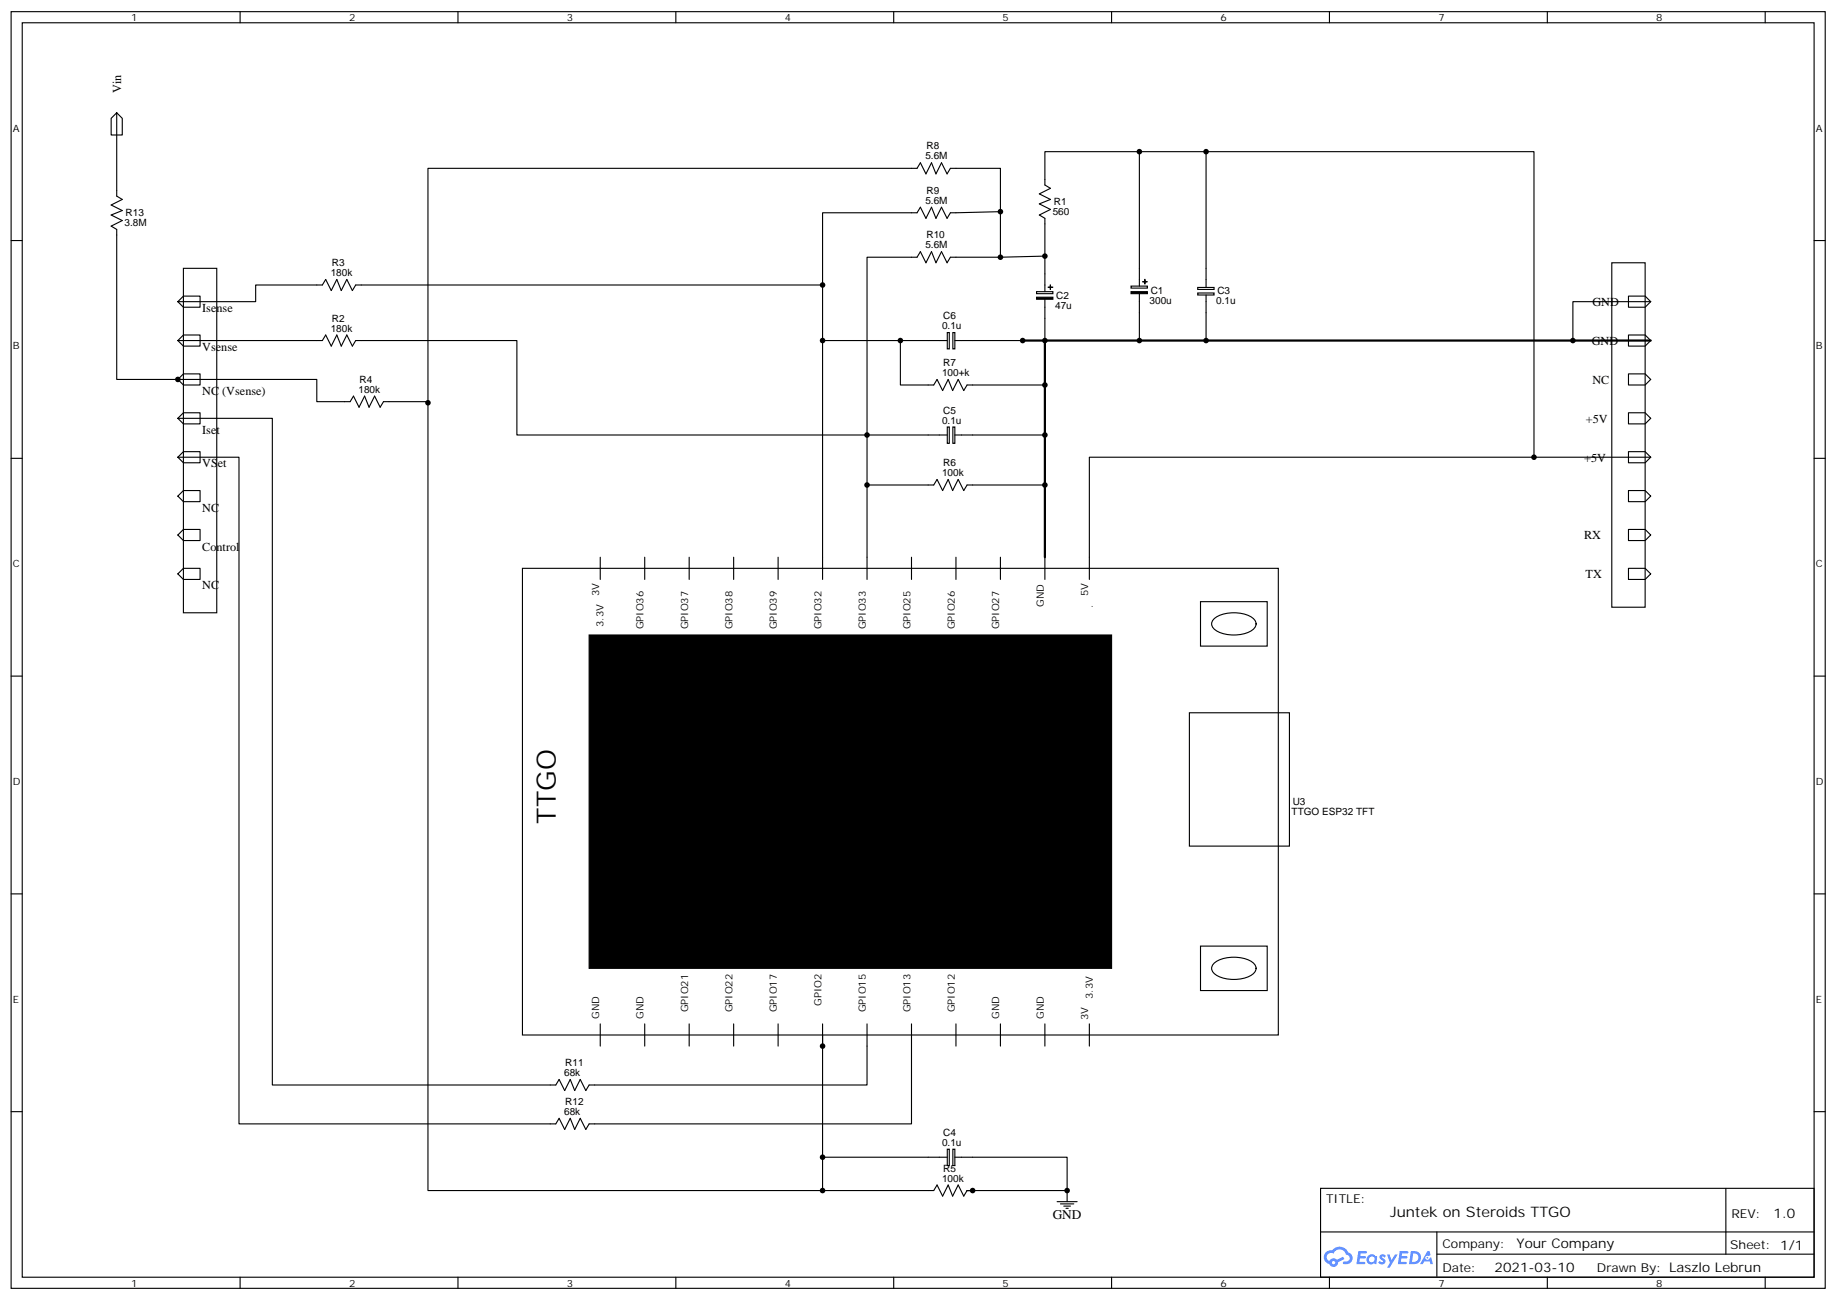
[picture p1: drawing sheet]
<svg xmlns="http://www.w3.org/2000/svg" width="583mm" height="413mm" viewBox="0 0 583 413" stroke-linecap="round" stroke-linejoin="round" font-family="sans-serif">
<g fill="none" stroke="#000" stroke-width=".35">
<path d="M3.5 3.7h575.8v405.3h-575.8zM7.1 7.2h568.6v398.3h-568.6zM76.2 3.7v3.5M145.3 3.7v3.5M214.5 3.7v3.5M283.6 3.7v3.5M352.8 3.7v3.5M421.9 3.7v3.5M491.1 3.7v3.5M560.2 3.7v3.5M3.5 76.4h3.6M575.7 76.4h3.6"/>
<path d="M3.5 145.5h3.6M575.7 145.5h3.6M3.5 214.7h3.6M575.7 214.7h3.6M3.5 283.8h3.6M575.7 283.8h3.6M3.5 353h3.6M575.7 353h3.6M419.1 377.3h156.6v28.2h-156.6zM547.7 377.3v20.9M419.1 391.1h156.5M456 398.2h119.6"/>
<path d="M456 391.1v14.2M76.2 405.5v3.5M145.3 405.5v3.5M214.5 405.5v3.5M283.6 405.5v3.5M352.8 405.5v3.5M421.9 405.5v3.5M491.1 405.5v3.5M560.2 405.5v3.5"/>
</g>
<g fill="#5487ff">
<path d="M438.1 398.5a1.22 1.22 0 0 1 1.7 .2l-.4 .6a.47 .47 0 0 0-.3-.4 .47 .47 0 0 0-.5 .2l.1 .2a1.14 1.14 0 0 1 .8 1.8 1.14 1.14 0 0 1-1.9 0l-.2-.2 .5-.6 .7 .5a.29 .29 0 0 0 .3-.3 .29 .29 0 0 0-.2-.3 1.04 1.04 0 0 1-.6-1.7z"/>
<path d="M431.1 397.2h2.3l.4 .2-.2 .5-1.8 .1-.1 .8h1.5l.3 .4-.3 .4h-1.6l-.2 1.1h1.7l.2 .3-.2 .3-2.6 .1z"/>
<path d="M444.2 397.2l2.7 .2-.1 .5-1.8 .1-.2 .8h1.6l.3 .4-.4 .4h-1.6l-.1 1.1h1.7l.2 .3-.2 .3-2.7 .1z"/>
<path d="M453 397.2h.7l.3 1.3-.6 .3a.69 .69 0 0 0-1 .3 .69 .69 0 0 0 .4 .9 .69 .69 0 0 0 .9-.6l.5-.2 .6 2.2h-.8l-.3-.9h-1.7l-.5 .9h-.8z"/>
<path d="M440.2 398.3h.8l.6 1.8 1.1-1.8h.9l-2.6 4.2h-.8l.9-1.5z"/>
<path d="M447.8 397.2l-.6 4.2h1.3a2.11 2.11 0 0 0 2.5-2.1 2.11 2.11 0 0 0-2.5-2.1zM448.5 398a1.43 1.43 0 0 1 1.6 1.6 1.43 1.43 0 0 1-2 1.1z"/>
<path d="M434.1 398.8a1.54 1.54 0 0 0-.1 2.2 1.54 1.54 0 0 0 2.1 .1l.7 .3 .3-2.3-.6-.3a1.49 1.49 0 0 0-2.4 0zM434.3 399.8a.95 .95 0 0 1 1.9 0 .95 .95 0 0 1-1.9 0z"/>
<path d="M420.8 397.6a2.18 2.18 0 0 0 1.1 3.7 1.44 1.44 0 0 0 1.6 .9 1.44 1.44 0 0 0 1.2-1.4l2-1.1-.5-.7-1.9 1a1.47 1.47 0 0 0-2.4 .4 1.39 1.39 0 0 1-.7-1.9 1.39 1.39 0 0 1 2-.5 2.12 2.12 0 0 1 2.2-1.3 2.12 2.12 0 0 1 1.9 1.7 1.14 1.14 0 0 1 1 1.4 1.14 1.14 0 0 1-1.6 .7 .43 .43 0 0 0-.5 .4 .43 .43 0 0 0 .4 .5 1.98 1.98 0 0 0 2.5-1.2 1.98 1.98 0 0 0-1.2-2.6 3.1 3.1 0 0 0-5.3-.6l-.9 .1zM422.7 400.9a.55 .55 0 0 1 1.1 0 .55 .55 0 0 1-1.1 0z"/>
<circle cx="453" cy="399.3" r=".26"/>
</g>
<g fill="none" stroke="#000" stroke-width=".35">
<path d="M37 35.8v26.5l1.8 1-3.5 1.8 3.5 1.8-3.5 1.4 3.5 1.7-3.5 1.8 1.7 1v47.7h63.5v7h10.6l1.1-1.7 1.7 3.5 1.8-3.5 1.4 3.5 1.8-3.5 1.7 3.5 1.1-1.8h14.1v250.5h125.3v-49.4M37 35.8l1.8 1.8v5.3h-3.5v-5.3zM361.6 48.2v42.6M382.8 48.2v43M317.5 67.2l-15.9 .4-1 1.7-1.8-3.5-1.8 3.5-1.4-3.5-1.7 3.5-1.8-3.5-1.1 1.8h-29.9v22.9M56.4 95.8h24.7v-5.3h21.2l1.1-1.8 1.7 3.6 1.8-3.6 1.4 3.6 1.8-3.6 1.7 3.6 1.1-1.8h148.2v17.6h24.7M58.2 85.2h10.6v109.4h-10.6zM58.2 94h5.3v3.5h-5.3l-1.8-1.7zM317.5 81.7v-28.3h-15.9l-1 1.8-1.8-3.5-1.8 3.5-1.4-3.5-1.7 3.5-1.8-3.5-1.1 1.7h-155.2v74.5M329 92.6h5.2v.6h-5.2zM331.6 92.6v-23.3l-1.8-1 3.6-1.8-3.6-1.8 3.6-1.4-3.6-1.7 3.6-1.8-1.8-1.1v-10.5h155.2v97h37.1M331.6 81.3l-14.1 .4h-15.9l-1 1.7-1.8-3.5-1.8 3.5-1.4-3.5-1.7 3.5-1.8-3.5-1.1 1.8h-15.8v102.3"/>
<path d="M331.6 95.1v13M359 90.8h5.1v.7h-5.1zM361.6 93.3v14.8M380.1 91.3h5.2v.6h-5.2zM380.1 93h5.2v.7h-5.2zM382.8 93.7v14.4M511.5 83.4h10.6v109.4h-10.6zM516.8 94h5.3l1.8 1.8-1.8 1.7h-5.3zM523.9 95.8h-24.7v12.3M56.4 108.1h45.9l1.1-1.7 1.7 3.5 1.8-3.5 1.4 3.5 1.8-3.5 1.7 3.5 1.1-1.8h51.1v30h136.6M58.2 106.4h5.3v3.5h-5.3l-1.8-1.8zM58.2 118.7h5.3v3.5h-5.3l-1.8-1.7z"/>
<path d="M261.1 108.1v75.9M300.6 108.1h-14.8v14.1h10.5l1.1-1.7 1.8 3.5 1.7-3.5 1.4 3.5 1.8-3.5 1.8 3.5 1-1.8h24.7M300.6 105.6h.7v5.2h-.7zM302.4 105.6h.6v5.2h-.6zM303 108.1h21.6M516.8 106.4h5.3l1.8 1.7-1.8 1.8h-5.3zM516.8 118.7h5.3l1.8 1.8-1.8 1.7h-5.3zM56.4 132.8h30v211.7h90l1-1.8 1.8 3.6 1.8-3.6 1.4 3.6 1.7-3.6 1.8 3.6 1.1-1.8h88.2v-19.4M58.2 131.1h5.3v3.5h-5.3l-1.8-1.8zM300.6 135.6h.7v5.2h-.7zM302.4 135.6h.6v5.2h-.6zM303 138.1h28.6"/>
<path d="M516.8 131.1h5.3l1.8 1.7-1.8 1.8h-5.3zM56.4 145.2l1.8-1.8h5.3v3.5h-5.3zM56.4 157.5l1.8-1.7h5.3v3.5h-5.3zM56.4 145.2h19.4v211.6h100.6l1-1.7 1.8 3.5 1.8-3.5 1.4 3.5 1.7-3.5 1.8 3.5 1.1-1.8h102.3v-31.7M275.2 154h21.1l1.1-1.8 1.8 3.6 1.7-3.6 1.4 3.6 1.8-3.6 1.8 3.6 1-1.8h24.7M486.8 145.2h-141.1v38.8M516.8 143.4h5.3l1.8 1.8-1.8 1.7h-5.3zM516.8 155.8h5.3l1.8 1.7-1.8 1.8h-5.3zM56.4 169.9l1.8-1.8h5.3v3.5h-5.3zM190.5 176.9v7.1M204.6 176.9v7.1M218.7 176.9v7.1"/>
<path d="M232.8 176.9v7.1M246.9 176.9v7.1M289.3 176.9v7.1M303.4 176.9v7.1M317.5 176.9v7.1M331.6 176.9v7.1M516.8 168.1h5.3l1.8 1.8-1.8 1.7h-5.3zM56.4 182.2l1.8-1.8h5.3v3.6h-5.3zM165.8 180.4h239.9v148.2h-239.9zM381 191h21.2v14.1h-21.2zM385.3 196.5a11.3 11.3 0 0 1 12.6 0 2.18 2.18 0 0 1-.6 3.7 11.6 11.6 0 0 1-12-.5 2.06 2.06 0 0 1 0-3.2zM516.8 180.4h5.3l1.8 1.8-1.8 1.8h-5.3z"/>
<path d="M377.5 226.3h31.7v42.3h-31.7zM381 300.4h21.2v14.1h-21.2zM385.3 305.8a11.3 11.3 0 0 1 12.6 0 2.18 2.18 0 0 1-.6 3.7 11.6 11.6 0 0 1-12-.4 2.06 2.06 0 0 1 0-3.3zM190.5 325.1v7M204.6 325.1v7M218.7 325.1v7M232.8 325.1v7M246.9 325.1v7M261.1 325.1v7M303.4 325.1v7M317.5 325.1v7M331.6 325.1v7"/>
<path d="M345.7 325.1v7M261.1 367.4h39.5M300.6 364.9h.7v5.2h-.7zM302.4 364.9h.6v5.2h-.6zM303 367.4h35.7v10.6h-31.8l-1 1.8-1.8-3.6-1.8 3.6-1.4-3.6-1.7 3.6-1.8-3.6-1.1 1.8h-35.2M338.7 378v3.5M335.5 381.5h6.3M336.5 382.2h4.3M337.6 382.9h2.1M338.3 383.6h.7"/>
</g>
<path d="M324.6 108.1h199.3M331.6 108.1v68.8" fill="none" stroke="#000" stroke-width=".71"/>
<path d="M329 94.4h5.2v.6h-5.2zM332.7 91.2h1.4zM333.3 90.5l.1 1.4zM359 92.6h5.1v.6h-5.1zM362.7 89.4l1.4 .1zM363.3 88.7l.1 1.4zM187 201.6h165.8v105.8h-165.8z" fill="#000" stroke="#000" stroke-width=".35"/>
<g fill="#000">
<circle cx="361.6" cy="48.2" r=".88"/>
<circle cx="382.8" cy="48.2" r=".88"/>
<circle cx="317.5" cy="67.2" r=".88"/>
<circle cx="261.1" cy="90.5" r=".88"/>
<circle cx="317.5" cy="81.7" r=".88"/>
<circle cx="331.6" cy="81.3" r=".88"/>
<circle cx="261.1" cy="108.1" r=".88"/>
<circle cx="285.8" cy="108.1" r=".88"/>
<circle cx="324.6" cy="108.1" r=".88"/>
<circle cx="331.6" cy="108.1" r=".88"/>
<circle cx="361.6" cy="108.1" r=".88"/>
<circle cx="382.8" cy="108.1" r=".88"/>
<circle cx="499.2" cy="108.1" r=".88"/>
<circle cx="56.4" cy="120.5" r=".88"/>
<circle cx="135.8" cy="127.9" r=".88"/>
<circle cx="275.2" cy="138.1" r=".88"/>
<circle cx="331.6" cy="138.1" r=".88"/>
<circle cx="331.6" cy="122.2" r=".88"/>
<circle cx="275.2" cy="154" r=".88"/>
<circle cx="331.6" cy="154" r=".88"/>
<circle cx="486.8" cy="145.2" r=".88"/>
<circle cx="261.1" cy="332.1" r=".88"/>
<circle cx="261.1" cy="367.4" r=".88"/>
<circle cx="261.1" cy="378" r=".88"/>
<circle cx="308.7" cy="378" r=".88"/>
<circle cx="338.7" cy="378" r=".88"/>
</g>
<text font-size="8.5" x="176.4" y="261.6" transform="rotate(-90 176.4 261.6)">TTGO</text>
<g font-size="6.7" fill="#fff">
<text x="342.2" y="252.8">OLED</text>
<text x="336.9" y="261.6">128 x 64 pixel</text>
</g>
<text font-size="4.6" x="441.2" y="386.3">Juntek on Steroids TTGO</text>
<g font-size="4.2">
<text x="334.1" y="387.2">GND</text>
<text x="562.9" y="386.6">1.0</text>
<text x="481.3" y="396.1">Your Company</text>
<text x="474.4" y="403.9">2021-03-10</text>
</g>
<g font-size="3.9">
<text x="38.5" y="29.6" transform="rotate(-90 38.5 29.6)">Vin</text>
<text x="64.2" y="99">Isense</text>
<text x="505.4" y="97.2">GND</text>
<text x="64.2" y="111.3">Vsense</text>
<text x="505.2" y="109.5">GND</text>
<text x="64.2" y="125.4">NC (Vsense)</text>
<text x="505.4" y="121.9">NC</text>
<text x="64.2" y="137.8">Iset</text>
<text x="503.3" y="134.2">+5V</text>
<text x="64.2" y="148.3">VSet</text>
<text x="502.8" y="146.6">+5V</text>
<text x="64.2" y="162.5">NC</text>
<text x="502.7" y="171.3">RX</text>
<text x="64.2" y="174.8">Control</text>
<text x="503.2" y="183.6">TX</text>
<text x="64.2" y="187.1">NC</text>
<text x="420.9" y="381.9">TITLE:</text>
<text x="549.5" y="386.6">REV:</text>
<text x="457.8" y="396.1">Company:</text>
<text x="549.1" y="396.7">Sheet: 1/1</text>
<text x="457.8" y="403.8">Date:</text>
<text x="506.8" y="403.8">Drawn By: Laszlo Lebrun</text>
</g>
<g font-size="3.2">
<text x="41.6" y="6.7">1</text>
<text x="110.8" y="6.7">2</text>
<text x="179.9" y="6.7">3</text>
<text x="249.1" y="6.7">4</text>
<text x="318.2" y="6.7">5</text>
<text x="387.3" y="6.7">6</text>
<text x="456.5" y="6.7">7</text>
<text x="525.6" y="6.7">8</text>
<text x="4.1" y="41.8">A</text>
<text x="576.3" y="41.8">A</text>
<text x="294" y="47.4">R8</text>
<text x="293.7" y="50.6">5.6M</text>
<text x="293.7" y="64.7">5.6M</text>
<text x="294" y="61.6">R9</text>
<text x="334.4" y="65.1">R1</text>
<text x="39.5" y="71.8">3.8M</text>
<text x="39.9" y="68.6">R13</text>
<text x="334.1" y="68.3">560</text>
<text x="294" y="75.7">R10</text>
<text x="293.7" y="78.8">5.6M</text>
<text x="105" y="87.7">180k</text>
<text x="105.3" y="84.5">R3</text>
<text x="335.2" y="95.1">C2</text>
<text x="365.2" y="93.3">C1</text>
<text x="386.4" y="93.3">C3</text>
<text x="299.3" y="101.4">C6</text>
<text x="334.9" y="98.2">47u</text>
<text x="364.8" y="96.5">300u</text>
<text x="386" y="96.5">0.1u</text>
<text x="105" y="105.3">180k</text>
<text x="105.3" y="102.1">R2</text>
<text x="299" y="104.5">0.1u</text>
<text x="4.1" y="110.9">B</text>
<text x="576.3" y="110.9">B</text>
<text x="299" y="119.4">100+k</text>
<text x="299.3" y="116.2">R7</text>
<text x="113.8" y="124.7">180k</text>
<text x="114.1" y="121.5">R4</text>
<text x="299.3" y="131.3">C5</text>
<text x="299" y="134.5">0.1u</text>
<text x="299.3" y="148">R6</text>
<text x="299" y="151.2">100k</text>
<text x="4.1" y="180.1">C</text>
<text x="576.3" y="180.1">C</text>
<text x="190.1" y="189.3" transform="rotate(-90 190.1 189.3)">3V</text>
<text x="345.4" y="189.3" transform="rotate(-90 345.4 189.3)">5V</text>
<text x="331.3" y="192.8" transform="rotate(-90 331.3 192.8)">GND</text>
<text x="346.8" y="192.9" transform="rotate(-90 346.8 192.9)">.</text>
<text x="191.6" y="199.1" transform="rotate(-90 191.6 199.1)">3.3V</text>
<text x="204.3" y="199.8" transform="rotate(-90 204.3 199.8)">GPIO36</text>
<text x="218.4" y="199.8" transform="rotate(-90 218.4 199.8)">GPIO37</text>
<text x="232.5" y="199.8" transform="rotate(-90 232.5 199.8)">GPIO38</text>
<text x="246.6" y="199.8" transform="rotate(-90 246.6 199.8)">GPIO39</text>
<text x="260.7" y="199.8" transform="rotate(-90 260.7 199.8)">GPIO32</text>
<text x="274.8" y="199.8" transform="rotate(-90 274.8 199.8)">GPIO33</text>
<text x="288.9" y="199.8" transform="rotate(-90 288.9 199.8)">GPIO25</text>
<text x="303" y="199.8" transform="rotate(-90 303 199.8)">GPIO26</text>
<text x="317.1" y="199.8" transform="rotate(-90 317.1 199.8)">GPIO27</text>
<text x="4.1" y="249.2">D</text>
<text x="576.3" y="249.2">D</text>
<text x="410.3" y="255.6">U3</text>
<text x="409.9" y="258.8">TTGO ESP32 TFT</text>
<text x="346.8" y="317.3" transform="rotate(-90 346.8 317.3)">3.3V</text>
<text x="4.1" y="318.4">E</text>
<text x="190.1" y="323.5" transform="rotate(-90 190.1 323.5)">GND</text>
<text x="204.3" y="323.5" transform="rotate(-90 204.3 323.5)">GND</text>
<text x="218.4" y="321.5" transform="rotate(-90 218.4 321.5)">GPIO21</text>
<text x="232.5" y="321.5" transform="rotate(-90 232.5 321.5)">GPIO22</text>
<text x="246.6" y="321.5" transform="rotate(-90 246.6 321.5)">GPIO17</text>
<text x="260.7" y="319.4" transform="rotate(-90 260.7 319.4)">GPIO2</text>
<text x="274.8" y="321.5" transform="rotate(-90 274.8 321.5)">GPIO15</text>
<text x="288.9" y="321.5" transform="rotate(-90 288.9 321.5)">GPIO13</text>
<text x="303" y="321.5" transform="rotate(-90 303 321.5)">GPIO12</text>
<text x="317.1" y="323.5" transform="rotate(-90 317.1 323.5)">GND</text>
<text x="331.3" y="323.5" transform="rotate(-90 331.3 323.5)">GND</text>
<text x="345.4" y="324" transform="rotate(-90 345.4 324)">3V</text>
<text x="576.3" y="318.4">E</text>
<text x="179" y="341.7">68k</text>
<text x="179.4" y="338.5">R11</text>
<text x="179.4" y="350.8">R12</text>
<text x="179" y="354">68k</text>
<text x="299" y="363.8">0.1u</text>
<text x="299.3" y="360.6">C4</text>
<text x="299" y="375.2">100k</text>
<text x="299.3" y="372">R5</text>
<text x="41.6" y="408.5">1</text>
<text x="110.8" y="408.5">2</text>
<text x="179.9" y="408.5">3</text>
<text x="249.1" y="408.5">4</text>
<text x="318.2" y="408.5">5</text>
<text x="387.3" y="408.5">6</text>
<text x="456.5" y="408.5">7</text>
<text x="525.6" y="408.5">8</text>
</g>
</svg>
